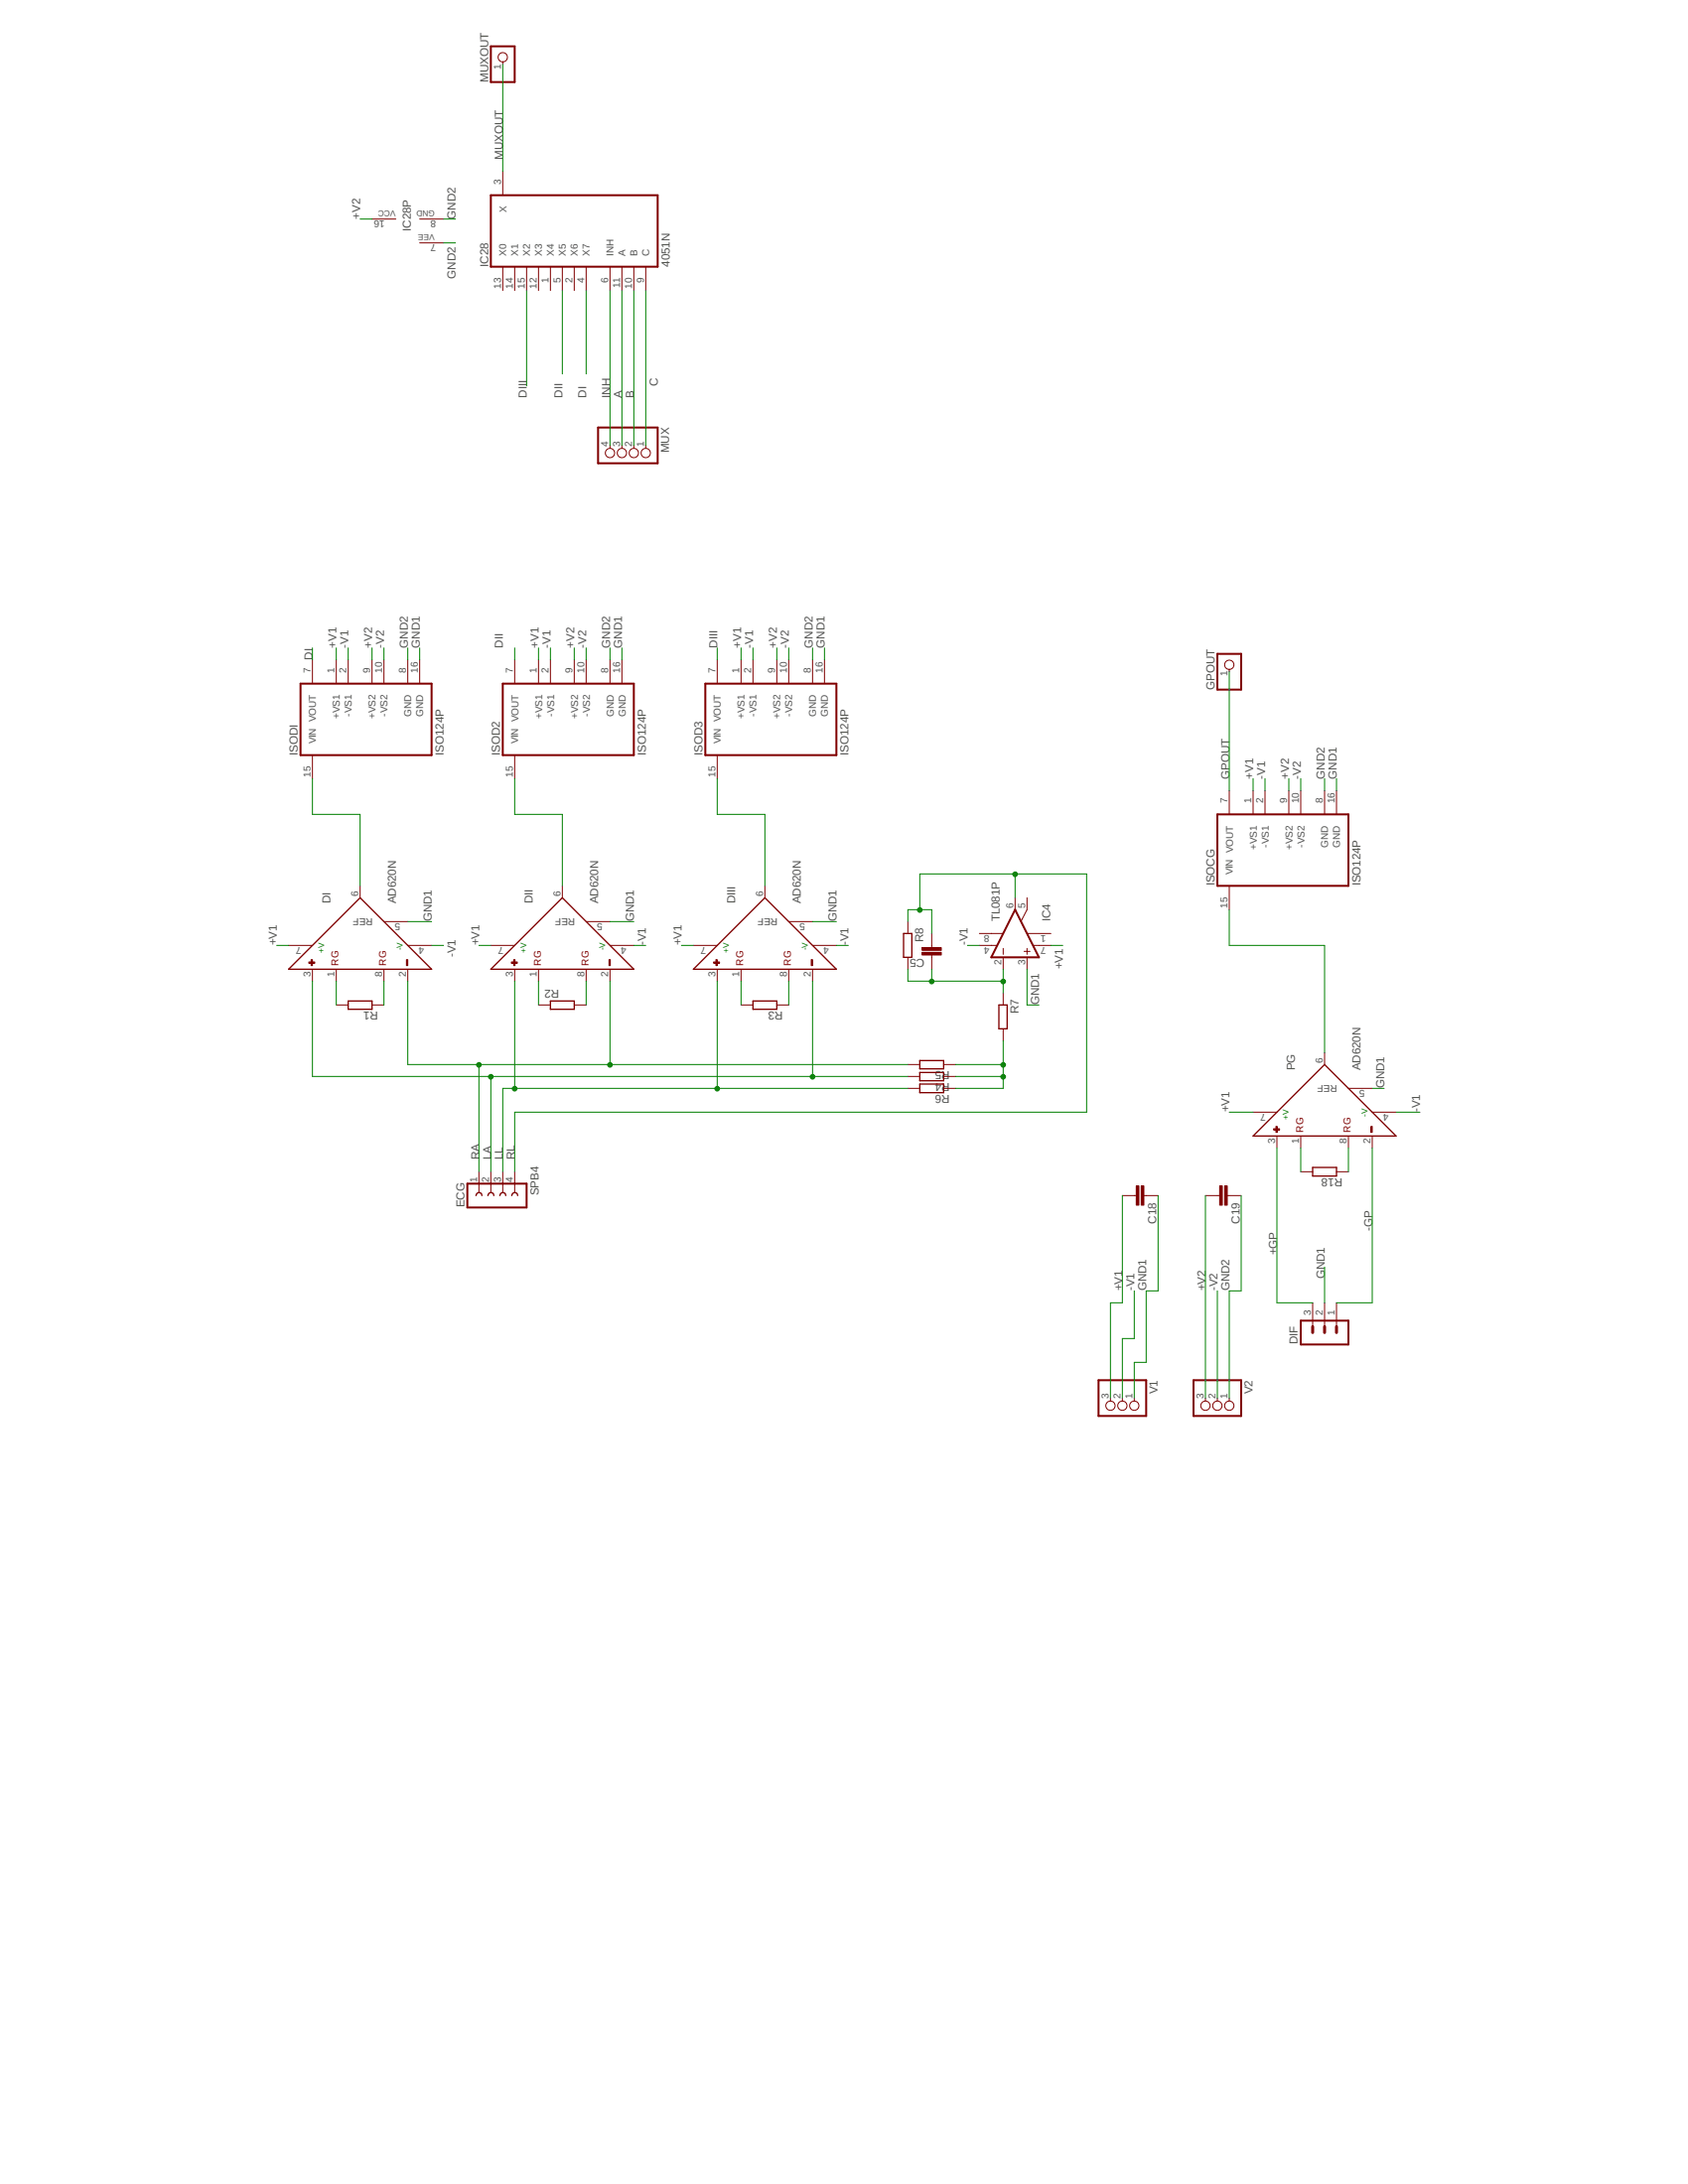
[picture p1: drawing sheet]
<svg xmlns="http://www.w3.org/2000/svg" width="216mm" height="279mm" viewBox="0 0 216 279" stroke-linecap="round" stroke-linejoin="round" font-family="sans-serif">
<path d="M33.8 3.5l148.2 178.3M182 3.5l-148.2 178.3" fill="none" stroke="#fff" stroke-width=".13"/>
<path d="M46.1 114.9l9.1 9.1h-18.3z" fill="none" stroke="#800000" stroke-width=".17"/>
<path d="M39.5 123.1h.8v.1h-.8z" fill-rule="evenodd" fill="#800000"/>
<path d="M39.5 123.1h.8v.1h-.8z" fill="none" stroke="#800000" stroke-width=".13"/>
<path d="M39.8 122.8h.2v.7h-.2z" fill-rule="evenodd" fill="#800000"/>
<path d="M39.8 122.8h.2v.7h-.2z" fill="none" stroke="#800000" stroke-width=".13"/>
<path d="M52 122.8h.2v.7h-.2z" fill-rule="evenodd" fill="#800000"/>
<path d="M46.1 113.3v1.6M49.1 117.9h3.1M36.9 120.9h3.1M40 124v1.5M43 124v1.5M49.1 124v1.5M52 122.8h.2v.7h-.2zM52.2 124v1.5M52.2 120.9h3" fill="none" stroke="#800000" stroke-width=".13"/>
<path d="M71.9 114.9l9.2 9.1h-18.3z" fill="none" stroke="#800000" stroke-width=".17"/>
<path d="M65.4 123.1h.8v.1h-.8z" fill-rule="evenodd" fill="#800000"/>
<path d="M65.4 123.1h.8v.1h-.8z" fill="none" stroke="#800000" stroke-width=".13"/>
<path d="M65.7 122.8h.2v.7h-.2z" fill-rule="evenodd" fill="#800000"/>
<path d="M65.7 122.8h.2v.7h-.2z" fill="none" stroke="#800000" stroke-width=".13"/>
<path d="M77.9 122.8h.2v.7h-.2z" fill-rule="evenodd" fill="#800000"/>
<path d="M71.9 113.3v1.6M75 117.9h3M62.8 120.9h3M65.8 124v1.5M68.9 124v1.5M75 124v1.5M77.9 122.8h.2v.7h-.2zM78 124v1.5M78 120.9h3.1" fill="none" stroke="#800000" stroke-width=".13"/>
<path d="M97.8 114.9l9.2 9.1h-18.3z" fill="none" stroke="#800000" stroke-width=".17"/>
<path d="M91.3 123.1h.7v.1h-.7z" fill-rule="evenodd" fill="#800000"/>
<path d="M91.3 123.1h.7v.1h-.7z" fill="none" stroke="#800000" stroke-width=".13"/>
<path d="M91.6 122.8h.1v.7h-.1z" fill-rule="evenodd" fill="#800000"/>
<path d="M91.6 122.8h.1v.7h-.1z" fill="none" stroke="#800000" stroke-width=".13"/>
<path d="M103.8 122.8h.1v.7h-.1z" fill-rule="evenodd" fill="#800000"/>
<g fill="none" stroke="#800000" stroke-width=".13">
<path d="M40 84.4v3.1M40 96.6v3M43 84.4v3.1M44.5 84.4v3.1M47.6 84.4v3.1M49.1 84.4v3.1M52.2 84.4v3.1M53.7 84.4v3.1M65.8 84.4v3.1M65.8 96.6v3M68.9 84.4v3.1M70.4 84.4v3.1"/>
<path d="M73.4 84.4v3.1M75 84.4v3.1M78 84.4v3.1M79.5 84.4v3.1M91.7 84.4v3.1M91.7 96.6v3M94.8 84.4v3.1M96.3 84.4v3.1M99.4 84.4v3.1M100.9 84.4v3.1M103.9 84.4v3.1M105.5 84.4v3.1"/>
<path d="M97.8 113.3v1.6M100.9 117.9h3M116.1 117.9v1.5M119.2 119.4v1.8M125.3 119.4h3M129.8 114.9v1.5M131.4 114.9v1.5l-.8 1.5M131.4 119.4h1.4M132.9 119.4h1.5M43 128.6h1.5M47.6 128.6h1.5M68.9 128.6h1.5"/>
<path d="M73.4 128.6h1.6M88.7 120.9h3M91.7 124v1.5M94.8 124v1.5M94.8 128.6h1.5M99.4 128.6h1.5M100.9 124v1.5M103.8 122.8h.1v.7h-.1zM103.9 124v1.5M103.9 120.9h3.1M116.1 137.7h1.5M116.1 136.2h1.5"/>
<path d="M116.1 139.2h1.5M116.1 122.5v1.5M117.9 121.8h2.5v.4h-2.5zM117.9 121.2h2.5v.4h-2.5zM119.2 122.2v1.8M120.7 137.7h1.5M120.7 136.2h1.5M120.7 139.2h1.5M125.3 120.9h2.2M128.3 121.3v.8M128.3 122.5v1.5M128.3 127v1.6"/>
<path d="M128.3 131.6v1.5M131 121.7h.7M131.4 121.3v.8M131.4 122.5v1.5M132.2 120.9h2.2M61.3 149.9v2.7M62.8 149.9v2.7M64.3 149.9v2.7M65.8 149.9v2.7"/>
</g>
<path d="M38.4 87.5h16.8v9.1h-16.8zM64.3 87.5h16.8v9.1h-16.8zM90.2 87.5h16.8v9.1h-16.8zM129.8 116.4l3.1 6.1h-6.1zM59.8 151.4h7.6v3.1h-7.6z" fill="none" stroke="#800000" stroke-width=".25"/>
<g fill="none" stroke="#800000" stroke-width=".17">
<path d="M115.6 119.4h1v3.1h-1zM44.5 128.1h3.1v1h-3.1zM70.4 128.1h3v1h-3zM96.3 128.1h3.1v1h-3.1zM117.6 137.2h3.1v1.1h-3.1zM117.6 135.7h3.1v1h-3.1zM117.6 138.7h3.1v1.1h-3.1zM127.8 128.6h1v3h-1zM169.4 136.2l9.2 9.1h-18.3zM60.9 153a.39 .39 0 0 1 .3-.4 .39 .39 0 0 1 .4 .1v.3M62.4 153a.39 .39 0 0 1 .3-.4 .39 .39 0 0 1 .4 .1l.1 .3M63.9 153a.39 .39 0 0 1 .3-.4 .39 .39 0 0 1 .4 .1l.1 .3"/>
<path d="M65.4 153a.39 .39 0 0 1 .3-.4 .39 .39 0 0 1 .5 .1v.3"/>
</g>
<path d="M117.9 122h2.5M117.9 121.4h2.5" fill="none" stroke="#800000" stroke-width=".34"/>
<path d="M162.9 144.4h.8v.2h-.8z" fill-rule="evenodd" fill="#800000"/>
<path d="M162.9 144.4h.8v.2h-.8z" fill="none" stroke="#800000" stroke-width=".13"/>
<path d="M163.2 144.1h.2v.8h-.2z" fill-rule="evenodd" fill="#800000"/>
<path d="M163.2 144.1h.2v.8h-.2z" fill="none" stroke="#800000" stroke-width=".13"/>
<path d="M175.3 144.1h.2v.8h-.2z" fill-rule="evenodd" fill="#800000"/>
<g fill="none" stroke="#800000" stroke-width=".13">
<path d="M64.3 7.9v.3M47.6 28h3M53.7 31.1h3M53.7 28h3M64.3 21.9v3.1M64.3 34.1v3.1M65.8 34.1v3.1M67.4 34.1v3.1M68.9 34.1v3.1M70.4 34.1v3.1M71.9 34.1v3.1M73.4 34.1v3.1"/>
<path d="M75 34.1v3.1M78 34.1v3.1M79.5 34.1v3.1M81.1 34.1v3.1M82.6 34.1v3.1M78 57v.3M79.5 57v.3M81.1 57v.3M82.6 57v.3M157.2 85.6v.3M157.2 101.1v3.1M157.2 113.3v3.1"/>
<path d="M160.3 101.1v3.1M161.8 101.1v3.1M164.8 101.1v3.1M166.4 101.1v3.1M169.4 101.1v3.1M170.9 101.1v3.1M169.4 134.7v1.5M172.5 139.2h3M143.6 153h1.8M145.3 151.7h.4v2.5h-.4zM146 151.7h.3v2.5h-.3zM146.3 153h1.8"/>
<path d="M154.2 153h1.8M156 151.7h.3v2.5h-.3zM156.6 151.7h.4v2.5h-.4zM156.9 153h1.8M160.3 142.3h3M163.3 145.3v1.6M166.4 145.3v1.6M166.4 149.9h1.5M170.9 149.9h1.6M172.5 145.3v1.6M175.3 144.1h.2v.8h-.2zM175.5 145.3v1.6"/>
<path d="M175.5 142.3h3.1M142 178.9v.3M143.6 178.9v.3M145.1 178.9v.3M154.2 178.9v.3M155.7 178.9v.3M157.2 178.9v.3M167.9 166.7v3M169.4 166.7v3M170.9 166.7v3"/>
<circle cx="64.3" cy="7.3" r=".6"/>
<circle cx="78" cy="58" r=".6"/>
<circle cx="79.5" cy="58" r=".6"/>
<circle cx="81.1" cy="58" r=".6"/>
<circle cx="82.6" cy="58" r=".6"/>
<circle cx="157.2" cy="85" r=".6"/>
<circle cx="142" cy="179.8" r=".6"/>
<circle cx="143.5" cy="179.8" r=".6"/>
<circle cx="145.1" cy="179.8" r=".6"/>
<circle cx="154.2" cy="179.8" r=".6"/>
<circle cx="155.7" cy="179.8" r=".6"/>
<circle cx="157.2" cy="179.8" r=".6"/>
</g>
<path d="M167.9 149.4h3v1.1h-3z" fill="none" stroke="#800000" stroke-width=".17"/>
<path d="M62.8 5.9h3v4.6h-3zM62.8 25h21.3v9.1h-21.3zM76.5 54.7h7.6v4.6h-7.6zM155.7 83.7h3v4.5h-3zM155.7 104.2h16.8v9.1h-16.8zM140.5 176.6h6.1v4.5h-6.1zM152.7 176.6h6v4.5h-6zM166.4 169h6.1v3h-6.1z" fill="none" stroke="#800000" stroke-width=".25"/>
<path d="M167.9 169.7v.8M169.4 169.7v.8M170.9 169.7v.8" fill="none" stroke="#800000" stroke-width=".38"/>
<path d="M145.5 151.7v2.5M146.1 151.7v2.5M156.2 151.7v2.5M156.8 151.7v2.5" fill="none" stroke="#800000" stroke-width=".34"/>
<path d="M43 125.5v3.1M49.1 125.5v3.1M52.2 125.5v10.7h63.9M68.9 125.5v3.1M75 125.5v3.1M94.8 125.5v3.1M100.9 125.5v3.1" fill="none" stroke="#008000" stroke-width=".13"/>
<circle cx="61.3" cy="136.2" r=".3" fill="#008000"/>
<g fill="none" stroke="#008000" stroke-width=".13">
<path d="M78 125.5v10.7"/>
<circle cx="61.3" cy="136.2" r=".3"/>
</g>
<circle cx="78" cy="136.2" r=".3" fill="#008000"/>
<g fill="none" stroke="#008000" stroke-width=".13">
<path d="M61.3 136.2v13.7M65.8 125.5v13.7M116.1 139.2h-51.8v10.7"/>
<circle cx="78" cy="136.2" r=".3"/>
</g>
<circle cx="65.8" cy="139.3" r=".3" fill="#008000"/>
<g fill="none" stroke="#008000" stroke-width=".13">
<path d="M91.7 125.5v13.7"/>
<circle cx="65.8" cy="139.3" r=".3"/>
</g>
<circle cx="91.7" cy="139.3" r=".3" fill="#008000"/>
<g fill="none" stroke="#008000" stroke-width=".13">
<path d="M116.1 117.9v-1.5h3.1v3M117.6 116.4v-4.6h21.4v30.5h-73.2v7.6M129.8 111.8v3.1"/>
<circle cx="91.7" cy="139.3" r=".3"/>
</g>
<circle cx="117.6" cy="116.4" r=".3" fill="#008000"/>
<circle cx="117.6" cy="116.4" r=".3" fill="none" stroke="#008000" stroke-width=".13"/>
<circle cx="129.8" cy="111.8" r=".3" fill="#008000"/>
<g fill="none" stroke="#008000" stroke-width=".13">
<path d="M122.2 137.7h6.1M122.2 136.2h6.1M128.3 133.1v6.1h-6.1"/>
<circle cx="129.8" cy="111.8" r=".3"/>
</g>
<circle cx="128.3" cy="137.8" r=".3" fill="#008000"/>
<circle cx="128.3" cy="137.8" r=".3" fill="none" stroke="#008000" stroke-width=".13"/>
<circle cx="128.3" cy="136.2" r=".3" fill="#008000"/>
<g fill="none" stroke="#008000" stroke-width=".13">
<path d="M116.1 124v1.5h12.2M119.2 124v1.5M128.3 124v3"/>
<circle cx="128.3" cy="136.2" r=".3"/>
</g>
<circle cx="119.2" cy="125.6" r=".3" fill="#008000"/>
<circle cx="119.2" cy="125.6" r=".3" fill="none" stroke="#008000" stroke-width=".13"/>
<circle cx="128.3" cy="125.6" r=".3" fill="#008000"/>
<g fill="none" stroke="#008000" stroke-width=".13">
<path d="M46.1 28h1.5M56.7 28h1.6M56.7 31.1h1.6M67.4 37.2v12.2M71.9 37.2v10.6M75 37.2v10.6M40 99.6v4.6h6.1v9.1M40 82.9v1.5M43 82.9v1.5M44.5 82.9v1.5M47.6 82.9v1.5M49.1 82.9v1.5"/>
<path d="M52.2 82.9v1.5M53.7 82.9v1.5M65.8 99.6v4.6h6.1v9.1M65.8 82.9v1.5M68.9 82.9v1.5M70.4 82.9v1.5M73.4 82.9v1.5M75 82.9v1.5M78 82.9v1.5M79.5 82.9v1.5M91.7 99.6v4.6h6.1v9.1M91.7 82.9v1.5"/>
<path d="M94.8 82.9v1.5M96.3 82.9v1.5M99.4 82.9v1.5M100.9 82.9v1.5M103.9 82.9v1.5M105.5 82.9v1.5M160.3 99.6v1.5M161.8 99.6v1.5M164.8 99.6v1.5M166.4 99.6v1.5M169.4 99.6v1.5M170.9 99.6v1.5"/>
<path d="M52.2 117.9h3M78 117.9h3.1M103.9 117.9h3.1M157.2 116.4v4.5h12.2v13.8M35.4 120.9h1.5M40 125.5v12.2h76.1M55.2 120.9h1.5M61.3 120.9h1.5M81.1 120.9h1.5M87.2 120.9h1.5M107 120.9h1.5M123.7 120.9h1.6"/>
<path d="M131.4 124v4.6h1.5M134.4 120.9h1.5M175.5 139.2h1.5M143.6 153v13.7h-1.6v12.2M148.1 153v12.1h-1.5v9.2h-1.5v4.6M154.2 153v25.9M157.2 142.3h3.1M158.7 153v12.1h-1.5v13.8M166.4 146.9v3M172.5 146.9v3M178.6 142.3h3M145.1 165.1v6.1h-1.5v7.7"/>
<path d="M155.7 165.1v13.8M169.4 162.1v4.6"/>
<circle cx="128.3" cy="125.6" r=".3"/>
</g>
<circle cx="62.8" cy="137.8" r=".3" fill="#008000"/>
<g fill="none" stroke="#008000" stroke-width=".13">
<path d="M103.9 125.5v12.2"/>
<circle cx="62.8" cy="137.8" r=".3"/>
</g>
<circle cx="103.9" cy="137.8" r=".3" fill="#008000"/>
<g fill="none" stroke="#008000" stroke-width=".13">
<path d="M64.3 8.2v13.7M78 37.2v19.8M79.5 37.2v19.8M81.1 37.2v19.8M82.6 37.2v19.8M157.2 85.9v15.2M62.8 137.7v12.2M163.3 146.9v19.8h4.6M175.5 146.9v19.8h-4.6"/>
<circle cx="103.9" cy="137.8" r=".3"/>
</g>
<g font-size="1.5" fill="#505050">
<text x="62.4" y="10.5" transform="rotate(-90 62.4 10.5)">MUXOUT</text>
<text x="64.3" y="20.4" transform="rotate(-90 64.3 20.4)">MUXOUT</text>
<text x="46.1" y="28" transform="rotate(-90 46.1 28)">+V2</text>
<text x="52.5" y="29.5" transform="rotate(-90 52.5 29.5)">IC28P</text>
<text x="58.3" y="28" transform="rotate(-90 58.3 28)">GND2</text>
<text x="58.3" y="35.6" transform="rotate(-90 58.3 35.6)">GND2</text>
<text x="62.4" y="34.1" transform="rotate(-90 62.4 34.1)">IC28</text>
<text x="85.6" y="34.1" transform="rotate(-90 85.6 34.1)">4051N</text>
<text x="67.4" y="50.9" transform="rotate(-90 67.4 50.9)">DIII</text>
<text x="71.9" y="50.9" transform="rotate(-90 71.9 50.9)">DII</text>
<text x="75" y="50.9" transform="rotate(-90 75 50.9)">DI</text>
<text x="78" y="50.9" transform="rotate(-90 78 50.9)">INH</text>
<text x="79.5" y="50.9" transform="rotate(-90 79.5 50.9)">A</text>
<text x="81.1" y="50.9" transform="rotate(-90 81.1 50.9)">B</text>
<text x="84.1" y="49.4" transform="rotate(-90 84.1 49.4)">C</text>
<text x="85.6" y="58" transform="rotate(-90 85.6 58)">MUX</text>
<text x="43" y="82.9" transform="rotate(-90 43 82.9)">+V1</text>
<text x="44.5" y="82.9" transform="rotate(-90 44.5 82.9)">-V1</text>
<text x="47.6" y="82.9" transform="rotate(-90 47.6 82.9)">+V2</text>
<text x="49.1" y="82.9" transform="rotate(-90 49.1 82.9)">-V2</text>
<text x="52.2" y="82.9" transform="rotate(-90 52.2 82.9)">GND2</text>
<text x="53.7" y="82.9" transform="rotate(-90 53.7 82.9)">GND1</text>
<text x="64.3" y="82.9" transform="rotate(-90 64.3 82.9)">DII</text>
<text x="68.9" y="82.9" transform="rotate(-90 68.9 82.9)">+V1</text>
<text x="70.4" y="82.9" transform="rotate(-90 70.4 82.9)">-V1</text>
<text x="73.4" y="82.9" transform="rotate(-90 73.4 82.9)">+V2</text>
<text x="75" y="82.9" transform="rotate(-90 75 82.9)">-V2</text>
<text x="78" y="82.9" transform="rotate(-90 78 82.9)">GND2</text>
<text x="79.5" y="82.9" transform="rotate(-90 79.5 82.9)">GND1</text>
<text x="91.7" y="82.9" transform="rotate(-90 91.7 82.9)">DIII</text>
<text x="94.8" y="82.9" transform="rotate(-90 94.8 82.9)">+V1</text>
<text x="96.3" y="82.9" transform="rotate(-90 96.3 82.9)">-V1</text>
<text x="99.4" y="82.9" transform="rotate(-90 99.4 82.9)">+V2</text>
<text x="100.9" y="82.9" transform="rotate(-90 100.9 82.9)">-V2</text>
<text x="103.9" y="82.9" transform="rotate(-90 103.9 82.9)">GND2</text>
<text x="105.5" y="82.9" transform="rotate(-90 105.5 82.9)">GND1</text>
<text x="40" y="84.4" transform="rotate(-90 40 84.4)">DI</text>
<text x="155.3" y="88.2" transform="rotate(-90 155.3 88.2)">GPOUT</text>
<text x="38.1" y="96.6" transform="rotate(-90 38.1 96.6)">ISODI</text>
<text x="56.7" y="96.6" transform="rotate(-90 56.7 96.6)">ISO124P</text>
<text x="63.9" y="96.6" transform="rotate(-90 63.9 96.6)">ISOD2</text>
<text x="82.6" y="96.6" transform="rotate(-90 82.6 96.6)">ISO124P</text>
<text x="89.8" y="96.6" transform="rotate(-90 89.8 96.6)">ISOD3</text>
<text x="108.5" y="96.6" transform="rotate(-90 108.5 96.6)">ISO124P</text>
<text x="157.2" y="99.7" transform="rotate(-90 157.2 99.7)">GPOUT</text>
<text x="160.3" y="99.7" transform="rotate(-90 160.3 99.7)">+V1</text>
<text x="161.8" y="99.7" transform="rotate(-90 161.8 99.7)">-V1</text>
<text x="164.8" y="99.7" transform="rotate(-90 164.8 99.7)">+V2</text>
<text x="166.4" y="99.7" transform="rotate(-90 166.4 99.7)">-V2</text>
<text x="169.4" y="99.7" transform="rotate(-90 169.4 99.7)">GND2</text>
<text x="170.9" y="99.7" transform="rotate(-90 170.9 99.7)">GND1</text>
<text x="155.3" y="113.3" transform="rotate(-90 155.3 113.3)">ISOCG</text>
<text x="174" y="113.3" transform="rotate(-90 174 113.3)">ISO124P</text>
<text x="42.2" y="115.6" transform="rotate(-90 42.2 115.6)">DI</text>
<text x="50.6" y="115.6" transform="rotate(-90 50.6 115.6)">AD620N</text>
<text x="55.2" y="117.9" transform="rotate(-90 55.2 117.9)">GND1</text>
<text x="68.1" y="115.6" transform="rotate(-90 68.1 115.6)">DII</text>
<text x="76.5" y="115.6" transform="rotate(-90 76.5 115.6)">AD620N</text>
<text x="81.1" y="117.9" transform="rotate(-90 81.1 117.9)">GND1</text>
<text x="94" y="115.6" transform="rotate(-90 94 115.6)">DIII</text>
<text x="102.4" y="115.6" transform="rotate(-90 102.4 115.6)">AD620N</text>
<text x="107" y="117.9" transform="rotate(-90 107 117.9)">GND1</text>
<text x="127.8" y="117.9" transform="rotate(-90 127.8 117.9)">TL081P</text>
<text x="134.3" y="117.9" transform="rotate(-90 134.3 117.9)">IC4</text>
<text x="35.4" y="120.9" transform="rotate(-90 35.4 120.9)">+V1</text>
<text x="58.3" y="122.5" transform="rotate(-90 58.3 122.5)">-V1</text>
<text x="61.3" y="120.9" transform="rotate(-90 61.3 120.9)">+V1</text>
<text x="82.6" y="120.9" transform="rotate(-90 82.6 120.9)">-V1</text>
<text x="87.2" y="120.9" transform="rotate(-90 87.2 120.9)">+V1</text>
<text x="108.5" y="120.9" transform="rotate(-90 108.5 120.9)">-V1</text>
<text x="118.1" y="120.5" transform="rotate(-90 118.1 120.5)">R8</text>
<text x="118.2" y="122.7" transform="rotate(-180 118.2 122.7)">C5</text>
<text x="123.7" y="120.9" transform="rotate(-90 123.7 120.9)">-V1</text>
<text x="135.9" y="124" transform="rotate(-90 135.9 124)">+V1</text>
<text x="48.3" y="129.5" transform="rotate(-180 48.3 129.5)">R1</text>
<text x="71.5" y="126.6" transform="rotate(-180 71.5 126.6)">R2</text>
<text x="100.1" y="129.5" transform="rotate(-180 100.1 129.5)">R3</text>
<text x="130.3" y="129.7" transform="rotate(-90 130.3 129.7)">R7</text>
<text x="132.9" y="128.6" transform="rotate(-90 132.9 128.6)">GND1</text>
<text x="121.5" y="137.1" transform="rotate(-180 121.5 137.1)">R5</text>
<text x="165.6" y="136.9" transform="rotate(-90 165.6 136.9)">PG</text>
<text x="174" y="136.9" transform="rotate(-90 174 136.9)">AD620N</text>
<text x="121.5" y="138.6" transform="rotate(-180 121.5 138.6)">R4</text>
<text x="121.5" y="140.1" transform="rotate(-180 121.5 140.1)">R6</text>
<text x="157.2" y="142.3" transform="rotate(-90 157.2 142.3)">+V1</text>
<text x="177" y="139.2" transform="rotate(-90 177 139.2)">GND1</text>
<text x="181.6" y="142.3" transform="rotate(-90 181.6 142.3)">-V1</text>
<text x="61.3" y="148.4" transform="rotate(-90 61.3 148.4)">RA</text>
<text x="62.8" y="148.4" transform="rotate(-90 62.8 148.4)">LA</text>
<text x="64.3" y="148.4" transform="rotate(-90 64.3 148.4)">LL</text>
<text x="65.8" y="148.4" transform="rotate(-90 65.8 148.4)">RL</text>
<text x="59.4" y="154.5" transform="rotate(-90 59.4 154.5)">ECG</text>
<text x="68.9" y="153" transform="rotate(-90 68.9 153)">SPB4</text>
<text x="171.7" y="150.8" transform="rotate(-180 171.7 150.8)">R18</text>
<text x="147.9" y="156.5" transform="rotate(-90 147.9 156.5)">C18</text>
<text x="158.5" y="156.5" transform="rotate(-90 158.5 156.5)">C19</text>
<text x="163.3" y="160.6" transform="rotate(-90 163.3 160.6)">+GP</text>
<text x="175.5" y="157.5" transform="rotate(-90 175.5 157.5)">-GP</text>
<text x="143.6" y="165.1" transform="rotate(-90 143.6 165.1)">+V1</text>
<text x="145.1" y="165.1" transform="rotate(-90 145.1 165.1)">-V1</text>
<text x="146.6" y="165.1" transform="rotate(-90 146.6 165.1)">GND1</text>
<text x="154.2" y="165.1" transform="rotate(-90 154.2 165.1)">+V2</text>
<text x="155.7" y="165.1" transform="rotate(-90 155.7 165.1)">-V2</text>
<text x="157.2" y="165.1" transform="rotate(-90 157.2 165.1)">GND2</text>
<text x="169.4" y="163.6" transform="rotate(-90 169.4 163.6)">GND1</text>
<text x="165.9" y="172" transform="rotate(-90 165.9 172)">DIF</text>
<text x="148" y="178.4" transform="rotate(-90 148 178.4)">V1</text>
<text x="160.2" y="178.4" transform="rotate(-90 160.2 178.4)">V2</text>
</g>
<g font-size="1.3" fill="#505050">
<text x="64.1" y="8.8" transform="rotate(-90 64.1 8.8)">1</text>
<text x="64.1" y="23.6" transform="rotate(-90 64.1 23.6)">3</text>
<text x="49.2" y="28.2" transform="rotate(-180 49.2 28.2)">16</text>
<text x="55.8" y="28.2" transform="rotate(-180 55.8 28.2)">8</text>
<text x="64.8" y="27.2" transform="rotate(-90 64.8 27.2)">X</text>
<text x="55.8" y="31.3" transform="rotate(-180 55.8 31.3)">7</text>
<text x="64.8" y="32.7" transform="rotate(-90 64.8 32.7)">X0</text>
<text x="66.3" y="32.7" transform="rotate(-90 66.3 32.7)">X1</text>
<text x="67.8" y="32.7" transform="rotate(-90 67.8 32.7)">X2</text>
<text x="69.3" y="32.7" transform="rotate(-90 69.3 32.7)">X3</text>
<text x="70.9" y="32.7" transform="rotate(-90 70.9 32.7)">X4</text>
<text x="72.4" y="32.7" transform="rotate(-90 72.4 32.7)">X5</text>
<text x="73.9" y="32.7" transform="rotate(-90 73.9 32.7)">X6</text>
<text x="75.4" y="32.7" transform="rotate(-90 75.4 32.7)">X7</text>
<text x="78.5" y="32.7" transform="rotate(-90 78.5 32.7)">INH</text>
<text x="80" y="32.7" transform="rotate(-90 80 32.7)">A</text>
<text x="81.5" y="32.7" transform="rotate(-90 81.5 32.7)">B</text>
<text x="83.1" y="32.7" transform="rotate(-90 83.1 32.7)">C</text>
<text x="64.1" y="37" transform="rotate(-90 64.1 37)">13</text>
<text x="65.6" y="37" transform="rotate(-90 65.6 37)">14</text>
<text x="67.1" y="37" transform="rotate(-90 67.1 37)">15</text>
<text x="68.7" y="37" transform="rotate(-90 68.7 37)">12</text>
<text x="70.2" y="36.2" transform="rotate(-90 70.2 36.2)">1</text>
<text x="71.7" y="36.2" transform="rotate(-90 71.7 36.2)">5</text>
<text x="73.2" y="36.2" transform="rotate(-90 73.2 36.2)">2</text>
<text x="74.8" y="36.2" transform="rotate(-90 74.8 36.2)">4</text>
<text x="77.8" y="36.2" transform="rotate(-90 77.8 36.2)">6</text>
<text x="79.3" y="36.9" transform="rotate(-90 79.3 36.9)">11</text>
<text x="80.9" y="37" transform="rotate(-90 80.9 37)">10</text>
<text x="82.4" y="36.2" transform="rotate(-90 82.4 36.2)">9</text>
<text x="77.8" y="57.1" transform="rotate(-90 77.8 57.1)">4</text>
<text x="79.3" y="57.1" transform="rotate(-90 79.3 57.1)">3</text>
<text x="80.9" y="57.1" transform="rotate(-90 80.9 57.1)">2</text>
<text x="82.4" y="57.1" transform="rotate(-90 82.4 57.1)">1</text>
<text x="39.7" y="86.1" transform="rotate(-90 39.7 86.1)">7</text>
<text x="42.8" y="86.1" transform="rotate(-90 42.8 86.1)">1</text>
<text x="44.3" y="86.1" transform="rotate(-90 44.3 86.1)">2</text>
<text x="47.4" y="86.1" transform="rotate(-90 47.4 86.1)">9</text>
<text x="48.9" y="86.1" transform="rotate(-90 48.9 86.1)">10</text>
<text x="51.9" y="86.1" transform="rotate(-90 51.9 86.1)">8</text>
<text x="53.5" y="86.1" transform="rotate(-90 53.5 86.1)">16</text>
<text x="65.6" y="86.1" transform="rotate(-90 65.6 86.1)">7</text>
<text x="68.7" y="86.1" transform="rotate(-90 68.7 86.1)">1</text>
<text x="70.2" y="86.1" transform="rotate(-90 70.2 86.1)">2</text>
<text x="73.2" y="86.1" transform="rotate(-90 73.2 86.1)">9</text>
<text x="74.8" y="86.1" transform="rotate(-90 74.8 86.1)">10</text>
<text x="77.8" y="86.1" transform="rotate(-90 77.8 86.1)">8</text>
<text x="79.3" y="86.1" transform="rotate(-90 79.3 86.1)">16</text>
<text x="91.5" y="86.1" transform="rotate(-90 91.5 86.1)">7</text>
<text x="94.6" y="86.1" transform="rotate(-90 94.6 86.1)">1</text>
<text x="96.1" y="86.1" transform="rotate(-90 96.1 86.1)">2</text>
<text x="99.1" y="86.1" transform="rotate(-90 99.1 86.1)">9</text>
<text x="100.7" y="86.1" transform="rotate(-90 100.7 86.1)">10</text>
<text x="103.7" y="86.1" transform="rotate(-90 103.7 86.1)">8</text>
<text x="105.2" y="86.1" transform="rotate(-90 105.2 86.1)">16</text>
<text x="157" y="86.5" transform="rotate(-90 157 86.5)">1</text>
<text x="40.4" y="95.2" transform="rotate(-90 40.4 95.2)">VIN VOUT</text>
<text x="43.5" y="92" transform="rotate(-90 43.5 92)">+VS1</text>
<text x="45" y="91.6" transform="rotate(-90 45 91.6)">-VS1</text>
<text x="48" y="92" transform="rotate(-90 48 92)">+VS2</text>
<text x="49.6" y="91.6" transform="rotate(-90 49.6 91.6)">-VS2</text>
<text x="52.6" y="91.7" transform="rotate(-90 52.6 91.7)">GND</text>
<text x="54.1" y="91.7" transform="rotate(-90 54.1 91.7)">GND</text>
<text x="66.3" y="95.2" transform="rotate(-90 66.3 95.2)">VIN VOUT</text>
<text x="69.4" y="92" transform="rotate(-90 69.4 92)">+VS1</text>
<text x="70.9" y="91.6" transform="rotate(-90 70.9 91.6)">-VS1</text>
<text x="74" y="92" transform="rotate(-90 74 92)">+VS2</text>
<text x="75.5" y="91.6" transform="rotate(-90 75.5 91.6)">-VS2</text>
<text x="78.5" y="91.7" transform="rotate(-90 78.5 91.7)">GND</text>
<text x="80.1" y="91.7" transform="rotate(-90 80.1 91.7)">GND</text>
<text x="92.2" y="95.2" transform="rotate(-90 92.2 95.2)">VIN VOUT</text>
<text x="95.2" y="92" transform="rotate(-90 95.2 92)">+VS1</text>
<text x="96.8" y="91.6" transform="rotate(-90 96.8 91.6)">-VS1</text>
<text x="99.8" y="92" transform="rotate(-90 99.8 92)">+VS2</text>
<text x="101.3" y="91.6" transform="rotate(-90 101.3 91.6)">-VS2</text>
<text x="104.4" y="91.7" transform="rotate(-90 104.4 91.7)">GND</text>
<text x="105.9" y="91.7" transform="rotate(-90 105.9 91.7)">GND</text>
<text x="39.7" y="99.4" transform="rotate(-90 39.7 99.4)">15</text>
<text x="65.6" y="99.4" transform="rotate(-90 65.6 99.4)">15</text>
<text x="91.5" y="99.4" transform="rotate(-90 91.5 99.4)">15</text>
<text x="157" y="102.8" transform="rotate(-90 157 102.8)">7</text>
<text x="160.1" y="102.8" transform="rotate(-90 160.1 102.8)">1</text>
<text x="161.6" y="102.8" transform="rotate(-90 161.6 102.8)">2</text>
<text x="164.6" y="102.8" transform="rotate(-90 164.6 102.8)">9</text>
<text x="166.2" y="102.8" transform="rotate(-90 166.2 102.8)">10</text>
<text x="169.2" y="102.8" transform="rotate(-90 169.2 102.8)">8</text>
<text x="170.7" y="102.8" transform="rotate(-90 170.7 102.8)">16</text>
<text x="157.7" y="111.9" transform="rotate(-90 157.7 111.9)">VIN VOUT</text>
<text x="160.8" y="108.8" transform="rotate(-90 160.8 108.8)">+VS1</text>
<text x="162.3" y="108.4" transform="rotate(-90 162.3 108.4)">-VS1</text>
<text x="165.3" y="108.8" transform="rotate(-90 165.3 108.8)">+VS2</text>
<text x="166.9" y="108.4" transform="rotate(-90 166.9 108.4)">-VS2</text>
<text x="169.9" y="108.5" transform="rotate(-90 169.9 108.5)">GND</text>
<text x="171.4" y="108.5" transform="rotate(-90 171.4 108.5)">GND</text>
<text x="45.8" y="114.6" transform="rotate(-90 45.8 114.6)">6</text>
<text x="47.7" y="117.5" transform="rotate(-180 47.7 117.5)">REF</text>
<text x="51.2" y="118.1" transform="rotate(-180 51.2 118.1)">5</text>
<text x="71.7" y="114.6" transform="rotate(-90 71.7 114.6)">6</text>
<text x="73.6" y="117.5" transform="rotate(-180 73.6 117.5)">REF</text>
<text x="77.1" y="118.1" transform="rotate(-180 77.1 118.1)">5</text>
<text x="97.6" y="114.6" transform="rotate(-90 97.6 114.6)">6</text>
<text x="99.5" y="117.5" transform="rotate(-180 99.5 117.5)">REF</text>
<text x="103" y="118.1" transform="rotate(-180 103 118.1)">5</text>
<text x="126.6" y="119.6" transform="rotate(-180 126.6 119.6)">8</text>
<text x="129.6" y="116.2" transform="rotate(-90 129.6 116.2)">6</text>
<text x="131.1" y="116.2" transform="rotate(-90 131.1 116.2)">5</text>
<text x="133.8" y="119.6" transform="rotate(-180 133.8 119.6)">1</text>
<text x="157" y="116.2" transform="rotate(-90 157 116.2)">15</text>
<text x="38.6" y="121.2" transform="rotate(-180 38.6 121.2)">7</text>
<text x="39.7" y="124.9" transform="rotate(-90 39.7 124.9)">3</text>
<text x="42.8" y="124.9" transform="rotate(-90 42.8 124.9)">1</text>
<text x="48.9" y="124.9" transform="rotate(-90 48.9 124.9)">8</text>
<text x="51.9" y="124.9" transform="rotate(-90 51.9 124.9)">2</text>
<text x="54.3" y="121.2" transform="rotate(-180 54.3 121.2)">4</text>
<text x="64.4" y="121.2" transform="rotate(-180 64.4 121.2)">7</text>
<text x="65.6" y="124.9" transform="rotate(-90 65.6 124.9)">3</text>
<text x="68.7" y="124.9" transform="rotate(-90 68.7 124.9)">1</text>
<text x="74.8" y="124.9" transform="rotate(-90 74.8 124.9)">8</text>
<text x="77.8" y="124.9" transform="rotate(-90 77.8 124.9)">2</text>
<text x="80.1" y="121.2" transform="rotate(-180 80.1 121.2)">4</text>
<text x="90.3" y="121.2" transform="rotate(-180 90.3 121.2)">7</text>
<text x="91.5" y="124.9" transform="rotate(-90 91.5 124.9)">3</text>
<text x="94.6" y="124.9" transform="rotate(-90 94.6 124.9)">1</text>
<text x="100.7" y="124.9" transform="rotate(-90 100.7 124.9)">8</text>
<text x="103.7" y="124.9" transform="rotate(-90 103.7 124.9)">2</text>
<text x="106" y="121.2" transform="rotate(-180 106 121.2)">4</text>
<text x="126.6" y="121.2" transform="rotate(-180 126.6 121.2)">4</text>
<text x="128.1" y="123.4" transform="rotate(-90 128.1 123.4)">2</text>
<text x="131.1" y="123.4" transform="rotate(-90 131.1 123.4)">3</text>
<text x="133.8" y="121.2" transform="rotate(-180 133.8 121.2)">7</text>
<text x="169.2" y="136" transform="rotate(-90 169.2 136)">6</text>
<text x="161.9" y="142.5" transform="rotate(-180 161.9 142.5)">7</text>
<text x="171.1" y="138.8" transform="rotate(-180 171.1 138.8)">REF</text>
<text x="174.6" y="139.4" transform="rotate(-180 174.6 139.4)">5</text>
<text x="177.6" y="142.5" transform="rotate(-180 177.6 142.5)">4</text>
<text x="163.1" y="146.3" transform="rotate(-90 163.1 146.3)">3</text>
<text x="166.2" y="146.3" transform="rotate(-90 166.2 146.3)">1</text>
<text x="172.2" y="146.3" transform="rotate(-90 172.2 146.3)">8</text>
<text x="175.3" y="146.3" transform="rotate(-90 175.3 146.3)">2</text>
<text x="61" y="151.2" transform="rotate(-90 61 151.2)">1</text>
<text x="62.6" y="151.2" transform="rotate(-90 62.6 151.2)">2</text>
<text x="64.1" y="151.2" transform="rotate(-90 64.1 151.2)">3</text>
<text x="65.6" y="151.2" transform="rotate(-90 65.6 151.2)">4</text>
<text x="167.7" y="168.3" transform="rotate(-90 167.7 168.3)">3</text>
<text x="169.2" y="168.3" transform="rotate(-90 169.2 168.3)">2</text>
<text x="170.7" y="168.3" transform="rotate(-90 170.7 168.3)">1</text>
<text x="141.8" y="179" transform="rotate(-90 141.8 179)">3</text>
<text x="143.3" y="179" transform="rotate(-90 143.3 179)">2</text>
<text x="144.9" y="179" transform="rotate(-90 144.9 179)">1</text>
<text x="154" y="179" transform="rotate(-90 154 179)">3</text>
<text x="155.5" y="179" transform="rotate(-90 155.5 179)">2</text>
<text x="157" y="179" transform="rotate(-90 157 179)">1</text>
</g>
<g font-size="1.3" fill="#800000">
<text x="43.3" y="123.5" transform="rotate(-90 43.3 123.5)">RG</text>
<text x="49.4" y="123.5" transform="rotate(-90 49.4 123.5)">RG</text>
<text x="69.2" y="123.5" transform="rotate(-90 69.2 123.5)">RG</text>
<text x="75.3" y="123.5" transform="rotate(-90 75.3 123.5)">RG</text>
<text x="95.1" y="123.5" transform="rotate(-90 95.1 123.5)">RG</text>
<text x="101.2" y="123.5" transform="rotate(-90 101.2 123.5)">RG</text>
<text x="166.7" y="144.9" transform="rotate(-90 166.7 144.9)">RG</text>
<text x="172.8" y="144.9" transform="rotate(-90 172.8 144.9)">RG</text>
</g>
<g font-size="1.1" fill="#505050">
<text x="50.6" y="26.9" transform="rotate(-180 50.6 26.9)">VCC</text>
<text x="55.6" y="29.9" transform="rotate(-180 55.6 29.9)">VEE</text>
<text x="55.6" y="26.9" transform="rotate(-180 55.6 26.9)">GND</text>
</g>
<g font-size="1.1" fill="#008000">
<text x="41.5" y="121.9" transform="rotate(-90 41.5 121.9)">+V</text>
<text x="51.5" y="121.6" transform="rotate(-90 51.5 121.6)">-V</text>
<text x="67.4" y="121.9" transform="rotate(-90 67.4 121.9)">+V</text>
<text x="77.4" y="121.6" transform="rotate(-90 77.4 121.6)">-V</text>
<text x="93.3" y="121.9" transform="rotate(-90 93.3 121.9)">+V</text>
<text x="103.3" y="121.6" transform="rotate(-90 103.3 121.6)">-V</text>
<text x="164.8" y="143.2" transform="rotate(-90 164.8 143.2)">+V</text>
<text x="174.9" y="142.9" transform="rotate(-90 174.9 142.9)">-V</text>
</g>
</svg>
